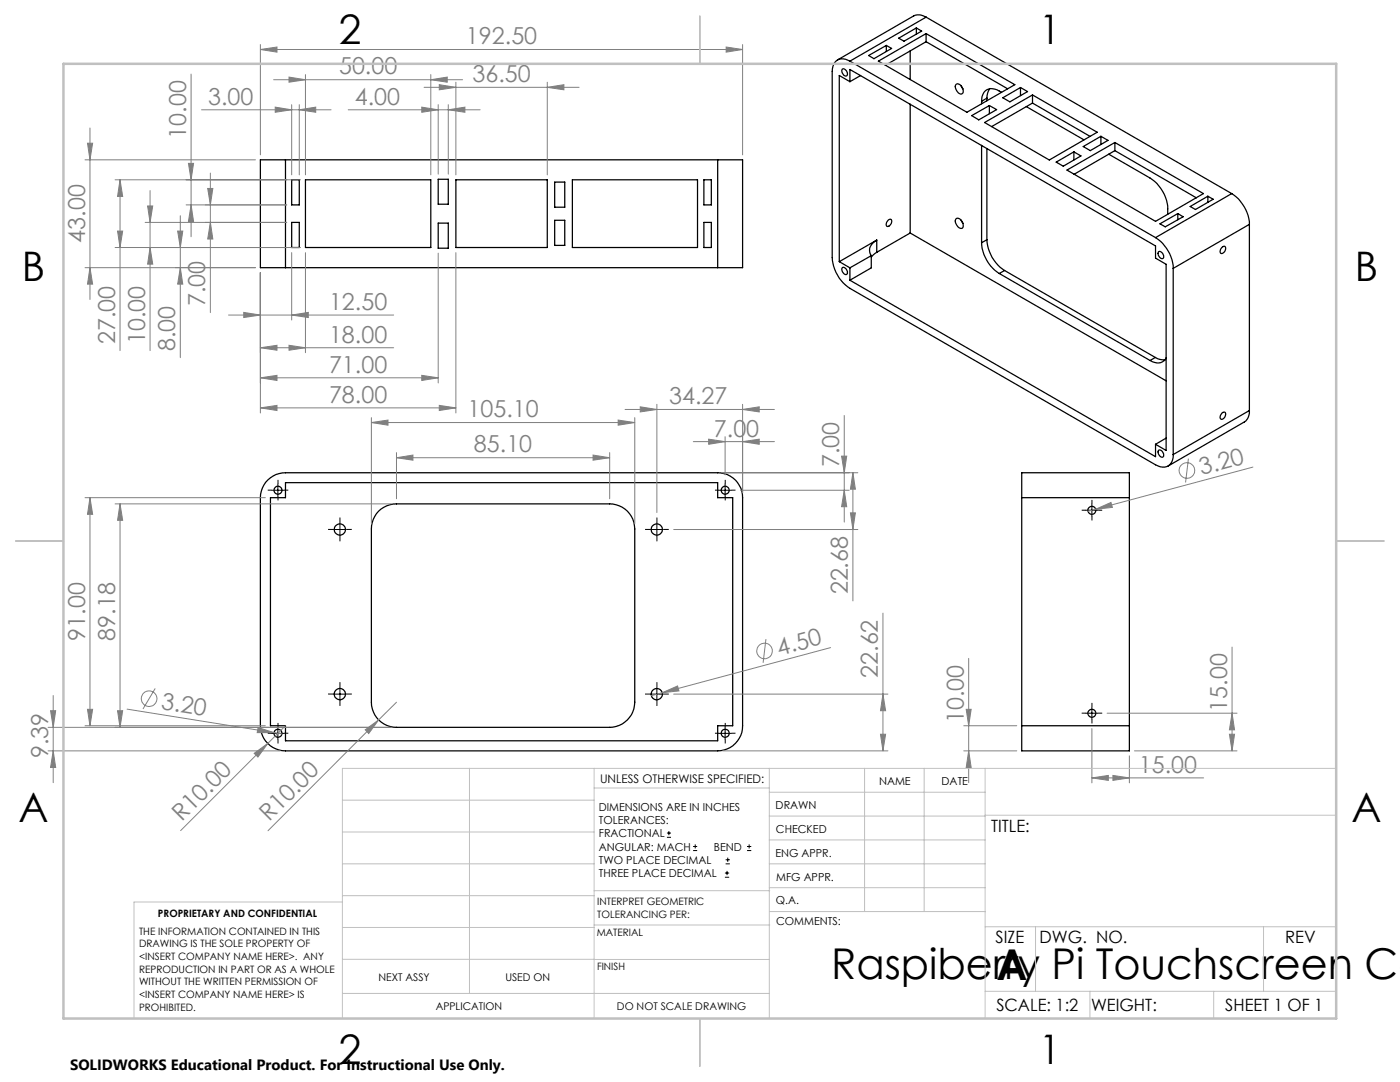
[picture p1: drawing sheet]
<svg xmlns="http://www.w3.org/2000/svg" width="279mm" height="216mm" viewBox="0 0 279 216" stroke-linecap="round" stroke-linejoin="round" font-family="sans-serif">
<g fill="none" stroke="#000" stroke-width=".25">
<path d="M168.1 13.8a.86 .86 0 0 1 .9 .4 .86 .86 0 0 1-.1 1 1.02 1.02 0 0 1-.8-1.4zM169.6 12.2a2.16 2.16 0 0 0-2.5-.2 2.16 2.16 0 0 0-1 2.3v37.1a8 8 0 0 0 3.5 6.1l61 35.2a2.15 2.15 0 0 0 2.5 .3 2.15 2.15 0 0 0 1-2.3M169.6 12.2l61 35.2M169.6 16.3v-2.4l61 35.2v2.4l2.1 1.2v37.2l-2.1-1.2M169.6 16.3l-2.1-1.2v37.1M171.8 15.1l-2.2 1.2M173.4 11.1l3.5-2 1 .6-3.5 2zM175.3 12.2l9.5-5.5 17.7 10.2-9.5 5.5zM176.9 9.1v1.2M179.4 7.6l3.5-2 1 .6-3.5 2zM181.6 10.2v5.7M182.9 5.6v1.2"/>
<path d="M184.8 3.4l-.4-.2a2.27 2.27 0 0 0-2 0l-15.3 8.8M184.8 3.4l-15.2 8.8M184.8 3.4l61 35.2M184.8 8.3l16.3 9.4M184.8 6.7v1.6M184.8 8.3l-8.1 4.7M190.8 16.9a1.04 1.04 0 0 1 1.4 .9 .62 .62 0 0 1-.2 .9 .62 .62 0 0 1-.9-.4l-.4-.8zM191.8 17.1l.4 .6M197 19.6l-1.1 .6M197 19.6v.5M197.5 17.7l-.4 .9-.1 1M199.9 18.4a2.51 2.51 0 0 0-3.5 .1l-.4 .7-.1 1"/>
<path d="M200.1 19.5l3.6-2 1.4 .8-3.6 2zM203.7 17.5v1.6M206.1 18.9v1.7M57 31.9h-5v21.5h5M57 31.9v21.5M57 31.9h86.2M58.2 35.9h1.5v5h-1.5zM61 35.9h25v13.5h-25zM87.5 35.8h2v4.9h-2zM91 35.9h18.2v13.5h-18.2zM110.7 36.3h2v5h-2zM114.2 35.9h25v13.5h-25z"/>
<path d="M140.5 35.9h1.5v5h-1.5zM143.2 31.9h5v21.5h-5M143.2 31.9v21.5M181.6 20.8v25.7M193.9 23.1l3.5-2 1.5 .8-3.6 2zM195.9 20.2v.5M195.9 29v19.4M196.5 24.4l9.6-5.5 12.9 7.5-9.6 5.5zM197 29.6v18.2M197.4 21.1v1.6M204.8 21.3l11.5 6.6M206.1 20.6l11.4 6.6"/>
<path d="M206.1 20.6l-8.2 4.7M210.8 32.3l3.5-2 1.4 .8-3.5 2.1zM212.9 33.9l9.6-5.5 17.7 10.2-9.6 5.6zM214.3 30.3v1.6M216.2 29.2l3.5-2 1.4 .8-3.5 2.1zM219.7 27.2v1.6M221.3 30.8l8.2 4.7a7.8 7.8 0 0 1 3.5 7.3M222.5 28.4v1.7M222.5 30.1l16.3 9.4M222.5 30.1l-8.2 4.7M241.1 39.2v1.2M245.8 38.6a7.8 7.8 0 0 1 3.5 6.2"/>
<path d="M245.8 38.6l-15.2 8.8M57 53.4h86.2M58.2 44.4h1.5v5h-1.5zM87.5 44.5h2v5h-2zM110.7 44h2v5h-2zM140.5 44.4h1.5v5h-1.5zM167.5 52.2l2.1 1.2M168.1 53.4a.86 .86 0 0 1 .9 .4 .86 .86 0 0 1-.1 1 1.02 1.02 0 0 1-.8-1.4zM169.6 53.4v2.5M169.6 55.9l61 35.2v-2.4M173.9 51v2.4l-4.3 2.5M173.9 51l-4.3 2.4"/>
<path d="M175 50.3l-1.1 1M175 47.9a2.13 2.13 0 0 0-1.1 3.1M175 47.9v2.4M175 47.9l-7.5 4.3M177.2 44l.4-.3a.66 .66 0 0 1 .4 .7 .66 .66 0 0 1-.4 .6l-.4 .2a.66 .66 0 0 1-.4-.6 .66 .66 0 0 1 .4-.6zM181.6 46.5l51.1 29.5M181.6 46.5l-6.6 3.8M190.8 43.7a1.09 1.09 0 0 1 1.4 1.2 .51 .51 0 0 1-.5 .7 1.54 1.54 0 0 1-.9-1.9zM191.8 43.9l.4 .7M195.9 48.4a7.8 7.8 0 0 0 3.5 6.2M197 47.8a7.8 7.8 0 0 0 3.5 6.2M197 47.8l-1.1 .6"/>
<path d="M199.4 54.6l30.1 17.3M200.5 54l-1.1 .6M200.5 54l30.1 17.3M230.6 47.4a7.8 7.8 0 0 1 3.5 6.2M231.2 50.2a.86 .86 0 0 1 .9 .4 .86 .86 0 0 1-.1 1 1.02 1.02 0 0 1-.8-1.4zM231.5 44.7l3.6-2.1 1 .7-3.5 2zM234.1 53.6v37.1M235.1 42.6v1.3M237.5 41.2l3.6-2 1 .6-3.5 2zM243.9 49.4l.3-.3a.66 .66 0 0 1 .5 .7 .66 .66 0 0 1-.5 .6l-.3 .2a.66 .66 0 0 1-.5-.6 .66 .66 0 0 1 .5-.6zM249.3 44.8l-15.2 8.8M249.3 44.8v37.1"/>
<path d="M230.6 71.3l.9 .4 1 .1M230.6 71.3l-1.1 .6M232.7 71.4a1.93 1.93 0 0 1-2.7 .8l-.5-.3M53.4 95.8a4.8 4.8 0 0 1 3.6-1.5h86.2a4.9 4.9 0 0 1 5 5v45.5a5 5 0 0 1-5 5h-86.2a5.1 5.1 0 0 1-5-5v-45.5a5 5 0 0 1 1.4-3.5zM54 99.3h3v-3h86.2v3h3v45.5h-3v3h-86.2v-3h-3zM203.9 99.3v-5h21.5v5M203.9 99.3h21.5M203.9 99.3v45.5M225.4 99.3v45.5M231.2 89.9a.86 .86 0 0 1 .9 .4 .86 .86 0 0 1-.1 .9 1.02 1.02 0 0 1-.8-1.3zM232.7 87.4l-2.1 1.3M243.9 82.4a.46 .46 0 0 1 .7 0 .46 .46 0 0 1-.1 .6l-.3 .5a.4 .4 0 0 1-.7 0v-.5z"/>
<path d="M249.3 81.9l-.1 1a2.09 2.09 0 0 1-.9 1.3l-15.2 8.8M249.3 81.9l-15.2 8.8M75.6 102a5.2 5.2 0 0 1 3.5-1.5h42.6a5 5 0 0 1 5 5.1v34.5a5.1 5.1 0 0 1-5 5h-42.6a5 5 0 0 1-5-5v-34.5a5.2 5.2 0 0 1 1.5-3.6zM203.9 144.8v5h21.5v-5M203.9 144.8h21.5"/>
<circle cx="55.5" cy="97.8" r=".8"/>
<circle cx="144.7" cy="97.8" r=".79"/>
<circle cx="67.8" cy="105.7" r="1.12"/>
<circle cx="131.1" cy="105.7" r="1.12"/>
<circle cx="217.9" cy="101.8" r=".79"/>
<circle cx="67.8" cy="138.5" r="1.12"/>
<circle cx="131.1" cy="138.5" r="1.12"/>
<circle cx="55.5" cy="146.3" r=".8"/>
<circle cx="144.7" cy="146.3" r=".8"/>
<circle cx="217.9" cy="142.3" r=".79"/>
</g>
<g fill="none" stroke="#808080" stroke-width=".2">
<path d="M38.1 14.8v32.4M52 9.9l3.3-.5v1zM52 8.9v22M52 9.9h96.2M54.6 15.9h37.7M57.7 15.4l3.3 .5-3.3 .5zM61 14.9v20M84.6 17.4h31M86 15.9l3.3-.5v1zM86 14.9v20M87.7 16.9l3.3 .5-3.3 .5zM91 16.4v18.5"/>
<path d="M109.2 17.4l3.3-.5v1zM109.2 16.4v18.5M144.9 9.4l3.3 .5-3.3 .5zM148.2 8.9v22M17 31.9h34M17.5 28.6h1l-.5 3.3zM18 25.5v34.3M23 35.9h37M24 35.9l.5 3.3h-1zM24 35.9v34.1M30 38v32M37.6 32.6h1l-.5 3.3z"/>
<path d="M40.2 21.9h25.9M41.5 37.6h1l-.5 3.3zM42 34.5v27.9M54.9 21.4l3.3 .5-3.3 .5zM58.2 20.9v14M59.7 21.9l3.3-.5v1zM59.7 20.9v14M69.5 21.9h26.3M84.2 21.4l3.3 .5-3.3 .5zM87.5 20.9v13.8M89.5 21.9l3.3-.5v1zM89.5 20.9v13.8"/>
<path d="M17 53.4h34M18 53.4l.5 3.3h-1zM23 49.4h37M23.5 46.1h1l-.5 3.3zM29 44.4h28.2M29.5 41.1h1l-.5 3.3zM30 49.4l.5 3.3h-1zM35.5 46.1h1l-.5 3.3zM36 53.4l.5 3.3h-1zM36 43v28.4M37.1 40.9h20.1M38.1 40.9l.5 3.3h-1z"/>
<path d="M42 44.4l.5 3.3h-1zM52 54.4v28M58.2 50.4v13.5M61 50.4v20M87.5 50.5v25.9M91 50.4v32M45.6 62.9h33M48.6 62.3l3.4 .6-3.4 .5zM52 69.4l3.3-.5v1zM52 75.4l3.3-.5v1zM52 69.4h26.6M52 75.4h35.5"/>
<path d="M57.7 68.9l3.3 .5-3.3 .5zM58.2 62.9l3.3-.6v1.1zM84.2 74.9l3.3 .5-3.3 .5zM17 99.3h36M18 99.3l.5 3.3h-1zM18 99.3v45.5M52 81.4l3.3-.5v1zM52 81.4h39M74.1 84.3l3.3-.5v1zM74.1 83.3v21.2M74.1 84.3h52.6M79.1 91.3l3.3-.5v1z"/>
<path d="M79.1 90.3v9.2M79.1 91.3h42.6M87.7 80.9l3.3 .5-3.3 .5zM118.4 90.8l3.3 .5-3.3 .5zM121.7 90.3v9.2M123.4 83.8l3.3 .5-3.3 .5zM124.7 81.7h29.9M126.7 83.3v21.2M127.8 81.2l3.3 .5-3.3 .5zM131.1 80.7v21.6M138.4 88.1h16.2M141.4 87.6l3.3 .5-3.3 .6z"/>
<path d="M144.2 94.3h27M144.7 87.1v7.7M147.8 97.8h21.7M148.2 81.7l3.3-.5v1zM148.2 88.1l3.3-.5v1.1zM148.2 80.7v17.6M168 91h1l-.5 3.3zM168.5 97.8l.5 3.3h-1zM168.5 82.9v21.3M170.2 94.3l.5 3.3h-1zM170.2 94.3v25.6M237.2 91.5l-.6 4.8"/>
<path d="M250 93.2l-31.3 8.4M23 100.5h55.1M24 100.5l.5 3.3h-1zM24 100.5v44.6M134.4 105.7h36.8M169.7 102.3h1l-.5 3.4zM218.7 101.6l3-1.3 .3 .9zM218.7 101.6l-1.6 .4M10.6 138.8v17.4M31 137.4l-2.5 4.1M132.2 138.2l3-1.3 .3 1zM132.2 138.2l-2.2 .6"/>
<path d="M134.4 138.5h42.8M152.9 127.5l-.6 4.8M165.8 129.2l-33.6 9M176.2 138.5l.5 3.3h-1zM176.2 122.3v27.5M193.3 131.4v24.8M245.9 129.1v20.7M9.6 149.8h46.4M9.6 145.1h68.5M10.1 141.8h1l-.5 3.3zM10.6 149.8l.5 3.3h-1zM17 144.8h36"/>
<path d="M17.5 141.5h1l-.5 3.3zM23.5 141.8h1l-.5 3.3zM25.4 141.5l29.3 4.7M50.7 150.3l2.7-2-1.9 2.8zM51.5 145.2l3.2 1h-3.4zM54.7 146.2l1.6 .2M57 144.8l-20.9 20.9M72.9 145.6l2.7-1.9-2 2.7zM75.6 143.7l-22.1 22.1M79.1 140.1l-3.5 3.6M144.2 149.8h33M175.7 146.5h1l-.5 3.3z"/>
<path d="M192.3 149.8h10.6M192.3 144.8h10.6M192.8 141.5h1l-.5 3.3zM193.3 149.8l.5 3.3h-1zM217.9 155.2l3.3-.5v1zM217.9 145.4v10.8M217.9 155.2h22.3M220.9 142.3h26M222.1 154.7l3.3 .5-3.3 .5zM225.4 150.8v5.4M226.4 149.8h20.5M245.4 146.5h1l-.5 3.3z"/>
<path d="M245.9 142.3l.5 3.3h-1z"/>
<circle cx="236.9" cy="93.9" r="1.55"/>
<circle cx="29.8" cy="139.4" r="1.56"/>
<circle cx="152.6" cy="129.9" r="1.56"/>
</g>
<g fill="none" stroke="#000" stroke-width=".2">
<path d="M54.2 97.8h2.5M55.5 96.6v2.5M143.5 97.8h2.5M144.7 96.6v2.5M66.6 105.7h2.5M67.8 104.4v2.5M129.8 105.7h2.5M131.1 104.4v2.5M216.6 101.8h2.5M217.9 100.6v2.5M66.6 138.5h2.5M67.8 137.3v2.5"/>
<path d="M129.8 138.5h2.5M131.1 137.3v2.5M54.2 146.3h2.5M55.5 145.1v2.5M143.5 146.3h2.5M144.7 145.1v2.5M216.6 142.3h2.5M217.9 141.1v2.5M133.1 167.1h.8M133.1 166.2h.8M133.5 165.8v.9M138.3 169.7h.8"/>
<path d="M138.3 168.9h.8M138.7 168.5v.8M144.7 175h.8M144.7 174.2h.8M144.8 172.4h.9M144.8 171.6h.9M145.1 173.8v.8M145.2 171.1v.9M149.1 169.7h.8M149.1 168.9h.8M149.5 168.5v.8"/>
</g>
<g fill="none" stroke="#000" stroke-width=".2" stroke-dasharray="15.2 1.3 1.3 1.3" stroke-linecap="butt">
<path d="M54.2 97.8h-.8M55.5 96.6v-.8M55.5 99.1v.8M56.7 97.8h.8M143.5 97.8h-.8M144.7 96.6v-.8M144.7 99.1v.8M146 97.8h.8M66.6 105.6h-1.1M67.8 104.4v-1.1M67.8 106.9v1.1M69.1 105.6h1.1"/>
<path d="M129.9 105.6h-1.2M131.1 104.4v-1.1M131.1 106.9v1.1M132.4 105.6h1.1M216.7 101.8h-.8M217.9 100.6v-.8M217.9 103.1v.8M219.2 101.8h.8M66.6 138.5h-1.1M67.8 137.2v-1.1M67.8 139.7v1.2M69.1 138.5h1.1"/>
<path d="M129.9 138.5h-1.2M131.1 137.2v-1.1M131.1 139.7v1.2M132.4 138.5h1.1M54.2 146.3h-.8M55.5 145.1v-.8M55.5 147.6v.8M56.7 146.3h.8M143.5 146.3h-.8M144.7 145.1v-.8M144.7 147.6v.8M146 146.3h.8"/>
<path d="M216.7 142.3h-.8M217.9 141.1v-.8M217.9 143.6v.8M219.2 142.3h.8"/>
</g>
<g fill="none" stroke="#c0c0c0" stroke-width=".2">
<path d="M68.3 159.7h50.3M93.7 153.3v44.9M118.6 153.3v49.9M118.6 157.2h34.9M153.5 153.3v49.9M153.5 158.1h43.1M172.5 153.3v28.6M184.4 153.3v28.6M196.6 153.3v49.9M266.7 153.3h-198.4v49.9M68.3 178.7h50.3M68.3 172.4h50.3"/>
<path d="M68.3 166h50.3M68.3 180h-41.6v23.2M118.6 177.7h35M153.5 167.6h43.1M153.5 162.8h43.1M153.5 172.4h43.1M153.5 177.1h43.1M196.6 162.7h70.1M68.3 198.2h85.2M68.3 191.4l85.2 .1M68.3 185.1h50.3M118.6 184.6h35"/>
<path d="M153.6 181.9h43M196.6 197.8h70.1M196.6 184.9h70.1M206.7 184.9v12.9M217.5 197.8v5.4M242.2 197.8v5.4M252.2 184.9v12.9"/>
</g>
<path d="M139.7 3.2v9.5M3.1 107.9h9.6M266.7 107.9h9.5M139.7 203.2v9.6" fill="none" stroke="#c0c0c0" stroke-width=".25"/>
<path d="M12.7 12.7h254v190.5h-254z" fill="none" stroke="#c0c0c0" stroke-width=".5"/>
<g fill="#808080">
<path d="M51.5 145.2l3.2 1h-3.4z"/>
<path d="M218.7 101.6l3-1.3 .3 .9z"/>
<path d="M132.2 138.2l3-1.3 .3 1z"/>
<path d="M50.7 150.3l2.7-2-1.9 2.8z"/>
<path d="M72.9 145.6l2.7-1.9-2 2.7z"/>
<path d="M74.1 84.3l3.3-.5v1zM123.4 83.8l3.3 .5-3.3 .5zM79.1 91.3l3.3-.5v1zM118.4 90.8l3.3 .5-3.3 .5zM217.9 155.2l3.3-.5v1zM222.1 154.7l3.3 .5-3.3 .5z"/>
<path d="M48.6 62.3l3.4 .6-3.4 .5zM58.2 62.9l3.3-.6v1.1zM52 69.4l3.3-.5v1zM57.7 68.9l3.3 .5-3.3 .5zM52 75.4l3.3-.5v1zM84.2 74.9l3.3 .5-3.3 .5zM52 81.4l3.3-.5v1zM87.7 80.9l3.3 .5-3.3 .5z"/>
<path d="M52 9.9l3.3-.5v1zM144.9 9.4l3.3 .5-3.3 .5z"/>
<path d="M59.7 21.9l3.3-.5v1zM54.9 21.4l3.3 .5-3.3 .5zM89.5 21.9l3.3-.5v1zM84.2 21.4l3.3 .5-3.3 .5zM109.2 17.4l3.3-.5v1zM87.7 16.9l3.3 .5-3.3 .5z"/>
<path d="M86 15.9l3.3-.5v1zM57.7 15.4l3.3 .5-3.3 .5z"/>
<path d="M10.6 149.8l.5 3.3h-1zM10.1 141.8h1l-.5 3.3zM169.7 102.3h1l-.5 3.4zM170.2 94.3l.5 3.3h-1zM168.5 97.8l.5 3.3h-1zM168 91h1l-.5 3.3z"/>
<path d="M245.4 146.5h1l-.5 3.3zM245.9 142.3l.5 3.3h-1z"/>
<path d="M18 99.3l.5 3.3h-1zM17.5 141.5h1l-.5 3.3z"/>
<path d="M18 53.4l.5 3.3h-1zM17.5 28.6h1l-.5 3.3z"/>
<path d="M24 100.5l.5 3.3h-1zM23.5 141.8h1l-.5 3.3zM176.2 138.5l.5 3.3h-1zM175.7 146.5h1l-.5 3.3zM42 44.4l.5 3.3h-1zM41.5 37.6h1l-.5 3.3z"/>
<path d="M192.8 141.5h1l-.5 3.3zM193.3 149.8l.5 3.3h-1z"/>
<path d="M24 35.9l.5 3.3h-1zM23.5 46.1h1l-.5 3.3zM29.5 41.1h1l-.5 3.3zM30 49.4l.5 3.3h-1zM37.6 32.6h1l-.5 3.3zM38.1 40.9l.5 3.3h-1zM35.5 46.1h1l-.5 3.3zM36 53.4l.5 3.3h-1z"/>
<path d="M127.8 81.2l3.3 .5-3.3 .5zM148.2 81.7l3.3-.5v1zM141.4 87.6l3.3 .5-3.3 .6zM148.2 88.1l3.3-.5v1.1z"/>
</g>
<g font-size="8.5">
<text x="165.9" y="195.4">Raspiberry Pi Touchscreen Ca</text>
<text x="198.9" y="195.5">A</text>
</g>
<g font-size="8.1">
<text x="67.6" y="8.9">2</text>
<text x="207.3" y="8.9">1</text>
<text x="4.4" y="56.2">B</text>
<text x="270.4" y="56.2">B</text>
<text x="3.7" y="164.1">A</text>
<text x="269.7" y="164.1">A</text>
<text x="67.6" y="212.4">2</text>
<text x="207.3" y="212.4">1</text>
</g>
<g font-size="4.7" fill="#808080">
<text x="93" y="8.9">192.50</text>
<text x="67.7" y="14.9">50.00</text>
<text x="94.3" y="16.4">36.50</text>
<text x="41.5" y="20.9">3.00</text>
<text x="70.8" y="20.9">4.00</text>
<text x="37.1" y="27.7" transform="rotate(-90 37.1 27.7)">10.00</text>
<text x="17" y="48.4" transform="rotate(-90 17 48.4)">43.00</text>
<text x="41" y="61.1" transform="rotate(-90 41 61.1)">7.00</text>
<text x="65.7" y="61.8">12.50</text>
<text x="23" y="68.7" transform="rotate(-90 23 68.7)">27.00</text>
<text x="29" y="68.7" transform="rotate(-90 29 68.7)">10.00</text>
<text x="35" y="70.1" transform="rotate(-90 35 70.1)">8.00</text>
<text x="65.7" y="68.4">18.00</text>
<text x="65.7" y="74.4">71.00</text>
<text x="65.7" y="80.4">78.00</text>
<text x="93.3" y="83.3">105.10</text>
<text x="133.6" y="80.7">34.27</text>
<text x="142.5" y="87.1">7.00</text>
<text x="94.6" y="90.3">85.10</text>
<text x="167.5" y="93.2" transform="rotate(-90 167.5 93.2)">7.00</text>
<text x="239.8" y="94.9" transform="rotate(-15 239.8 94.9)">3.20</text>
<text x="169.2" y="118.6" transform="rotate(-90 169.2 118.6)">22.68</text>
<text x="17" y="127.8" transform="rotate(-90 17 127.8)">91.00</text>
<text x="23" y="127.8" transform="rotate(-90 23 127.8)">89.18</text>
<text x="155.5" y="130.9" transform="rotate(-15 155.5 130.9)">4.50</text>
<text x="175.2" y="135.3" transform="rotate(-90 175.2 135.3)">22.62</text>
<text x="32" y="141.5" transform="rotate(9 32 141.5)">3.20</text>
<text x="244.9" y="142" transform="rotate(-90 244.9 142)">15.00</text>
<text x="192.3" y="144.3" transform="rotate(-90 192.3 144.3)">10.00</text>
<text x="9.6" y="151.3" transform="rotate(-90 9.6 151.3)">9.39</text>
<text x="227.3" y="154.2">15.00</text>
<text x="36.3" y="164.1" transform="rotate(-45 36.3 164.1)">R10.00</text>
<text x="53.7" y="164.1" transform="rotate(-45 53.7 164.1)">R10.00</text>
</g>
<g font-size="3.4">
<text x="197.8" y="166">TITLE:</text>
<text x="198.7" y="188.1">SIZE</text>
<text x="207.5" y="188.1">DWG. NO.</text>
<text x="256.5" y="188.2">REV</text>
<text x="198.8" y="201.7">SCALE: 1:2</text>
<text x="217.7" y="201.8">WEIGHT:</text>
<text x="244.5" y="201.7">SHEET 1 OF 1</text>
</g>
<text font-size="3" x="14" y="213.5">SOLIDWORKS Educational Product. For Instructional Use Only.</text>
<text font-size="2.4" x="119.8" y="156.2">UNLESS OTHERWISE SPECIFIED:</text>
<g font-size="2.2">
<text x="119.5" y="161.8">DIMENSIONS ARE IN INCHES</text>
<text x="154.8" y="161.4">DRAWN</text>
<text x="175.4" y="156.6">NAME</text>
<text x="187.9" y="156.7">DATE</text>
<text x="119.5" y="164.4">TOLERANCES:</text>
<text x="119.5" y="167.1">FRACTIONAL</text>
<text x="154.9" y="166.3">CHECKED</text>
<text x="119.5" y="169.7">ANGULAR: MACH</text>
<text x="119.5" y="172.4">TWO PLACE DECIMAL</text>
<text x="142.5" y="169.7">BEND</text>
<text x="154.8" y="170.9">ENG APPR.</text>
<text x="119.5" y="175">THREE PLACE DECIMAL</text>
<text x="154.9" y="175.7">MFG APPR.</text>
<text x="154.9" y="180.4">Q.A.</text>
<text x="154.9" y="184.6">COMMENTS:</text>
</g>
<g font-size="2.1">
<text x="75.5" y="195.7">NEXT ASSY</text>
<text x="100.9" y="195.7">USED ON</text>
<text x="86.9" y="201.5">APPLICATION</text>
<text x="123.1" y="201.6">DO NOT SCALE DRAWING</text>
</g>
<g font-size="2">
<text x="31.5" y="182.9">PROPRIETARY AND CONFIDENTIAL</text>
<text x="119.2" y="180.6">INTERPRET GEOMETRIC</text>
<text x="119.2" y="183.1">TOLERANCING PER:</text>
<text x="27.8" y="186.5">THE INFORMATION CONTAINED IN THIS</text>
<text x="27.8" y="189">DRAWING IS THE SOLE PROPERTY OF</text>
<text x="27.8" y="191.6">&lt;INSERT COMPANY NAME HERE&gt;. ANY</text>
<text x="119.1" y="186.7">MATERIAL</text>
<text x="27.8" y="194.1">REPRODUCTION IN PART OR AS A WHOLE</text>
<text x="27.8" y="196.6">WITHOUT THE WRITTEN PERMISSION OF</text>
<text x="119.1" y="193.5">FINISH</text>
<text x="27.8" y="199.1">&lt;INSERT COMPANY NAME HERE&gt; IS</text>
<text x="27.8" y="201.7">PROHIBITED.</text>
</g>
</svg>
